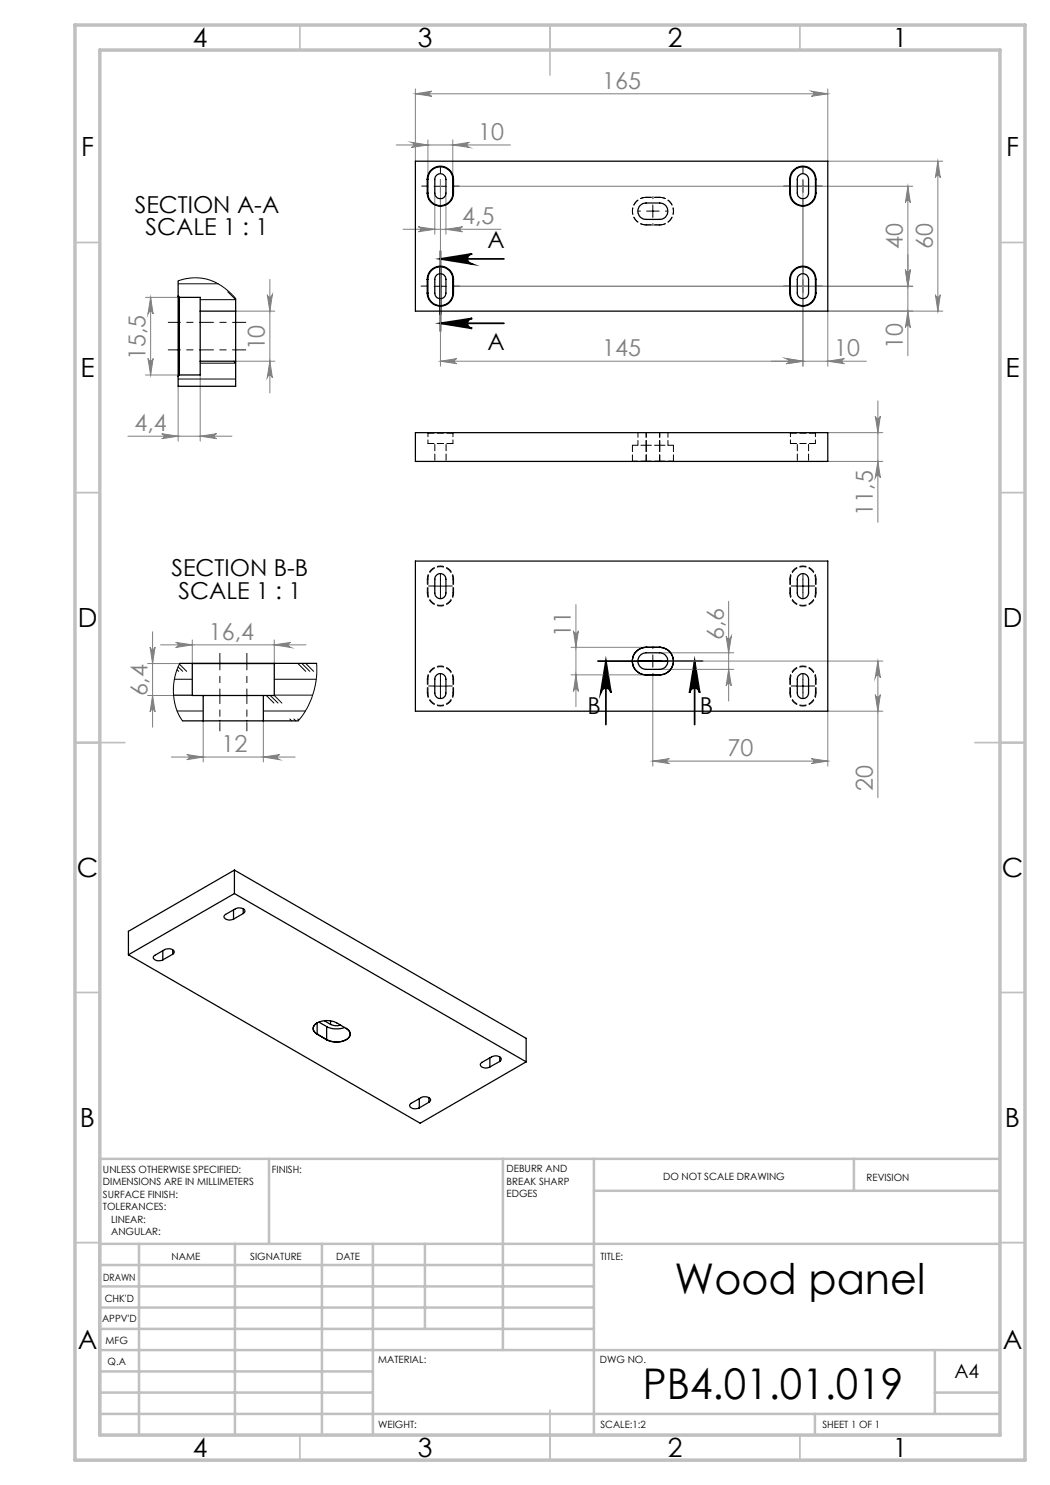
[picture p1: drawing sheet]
<svg xmlns="http://www.w3.org/2000/svg" width="210mm" height="297mm" viewBox="0 0 210 297" stroke-linecap="round" stroke-linejoin="round" font-family="sans-serif">
<path d="M88.1 51.8h12.7M88.1 50.2v16M88.1 51.8l6.3-1a1.02 1.02 0 0 0-.9 1 1.02 1.02 0 0 0 .9 1zM88.1 64.7h12.7M88.1 64.7l6.3-1a1.01 1.01 0 0 0-.9 1 1.01 1.01 0 0 0 .9 1zM119.6 132.2h20.9M121.2 132.2v12.7M121.2 132.2l1 6.4a1.02 1.02 0 0 0-1-1 1.02 1.02 0 0 0-1 1zM138.9 132.2v12.7M138.9 132.2l1 6.4a1.02 1.02 0 0 0-1-1 1.02 1.02 0 0 0-1 1z" fill="none" stroke="#000" stroke-width=".35"/>
<g fill="none" stroke="#808080" stroke-width=".2">
<path d="M83.1 17.8v14.4M83.1 18.8h82.5M83.1 18.8l3.3-.6a.51 .51 0 0 0-.5 .5 .51 .51 0 0 0 .5 .6zM162.3 18.2l3.3 .6-3.3 .5a.51 .51 0 0 0 .4-.6 .51 .51 0 0 0-.4-.5zM165.6 17.8v14.4h23M79.2 29h22.9M82.3 28.5l3.3 .5-3.3 .5a.51 .51 0 0 0 .5-.5 .51 .51 0 0 0-.5-.5zM85.6 28v7.9M87 38.6v8.2M88.1 35.9v37.3M89.2 38.6v8.2M90.6 29l3.3-.5a.51 .51 0 0 0-.5 .5 .51 .51 0 0 0 .5 .5z"/>
<path d="M90.6 28v7.9M91.8 37.2h90.8M160.6 35.9v37.3M181.6 37.2l.5 3.3a.49 .49 0 0 0-.5-.4 .49 .49 0 0 0-.5 .4zM181.6 37.2v34M187.6 32.2l.5 3.4a.49 .49 0 0 0-.5-.5 .49 .49 0 0 0-.5 .5zM187.6 32.2v30M29.1 59.5h6.8M30.1 59.5l.5 3.3a.51 .51 0 0 0-.5-.5 .51 .51 0 0 0-.5 .5zM30.1 59.5v15.5M53.4 58.9a.51 .51 0 0 0 .6 .5 .51 .51 0 0 0 .5-.5l-.5 3.3zM54 55.9v22.7"/>
<path d="M80.6 45.9h19.6M83.6 45.4l3.4 .5-3.4 .5a.49 .49 0 0 0 .5-.5 .49 .49 0 0 0-.5-.5zM89.2 45.9l3.3-.5a.49 .49 0 0 0-.5 .5 .49 .49 0 0 0 .5 .5zM91.9 57.3h90.7M181.1 53.9a.49 .49 0 0 0 .5 .5 .49 .49 0 0 0 .5-.5l-.5 3.4zM187.1 58.9a.49 .49 0 0 0 .5 .5 .49 .49 0 0 0 .5-.5l-.5 3.3zM29.1 75h6.8M29.6 71.7a.51 .51 0 0 0 .5 .5 .51 .51 0 0 0 .5-.5l-.5 3.3zM35.6 77.3v10.9M40 75v13.2M47.1 72.2h7.9M47.1 62.2h7.9"/>
<path d="M54 72.2l.5 3.3a.51 .51 0 0 0-.5-.4 .51 .51 0 0 0-.6 .4zM88.1 72.2h85.2M88.1 72.2l3.3-.5a.51 .51 0 0 0-.5 .5 .51 .51 0 0 0 .5 .5zM157.3 71.7l3.3 .5-3.3 .5a.51 .51 0 0 0 .5-.5 .51 .51 0 0 0-.5-.5zM165.6 72.2l3.3-.5a.51 .51 0 0 0-.5 .5 .51 .51 0 0 0 .5 .5zM181.6 62.2l.5 3.3a.49 .49 0 0 0-.5-.4 .49 .49 0 0 0-.5 .4zM188.6 62.2h-23v11M25.6 87.2h20.8M32.3 86.7l3.3 .5-3.3 .5a.49 .49 0 0 0 .5-.5 .49 .49 0 0 0-.5-.5zM40 87.2l3.3-.5a.49 .49 0 0 0-.4 .5 .49 .49 0 0 0 .4 .5zM165.6 86.5h11M165.6 92.3h11"/>
<path d="M175 83.2a.51 .51 0 0 0 .6 .5 .51 .51 0 0 0 .5-.5l-.5 3.3zM175.6 92.3l.5 3.3a.51 .51 0 0 0-.5-.5 .51 .51 0 0 0-.6 .5zM175.6 80.2v24.3M29.5 139.1h9M30 129.4a.49 .49 0 0 0 .5 .5 .49 .49 0 0 0 .5-.5l-.5 3.3zM30.5 126.4v19M30.5 139.1l.5 3.3a.49 .49 0 0 0-.5-.5 .49 .49 0 0 0-.5 .5zM32.1 129h29.1M35.1 128.5l3.4 .5-3.4 .5a.51 .51 0 0 0 .5-.5 .51 .51 0 0 0-.5-.5zM38.5 128v4.7h-9M54.9 129l3.3-.5a.51 .51 0 0 0-.5 .5 .51 .51 0 0 0 .5 .5zM54.9 128v4.7"/>
<path d="M114.2 135h15M114.2 129.5h15M114.7 126.1a.49 .49 0 0 0 .5 .5 .49 .49 0 0 0 .5-.5l-.5 3.4zM115.2 135l.5 3.3a.49 .49 0 0 0-.5-.5 .49 .49 0 0 0-.5 .5zM115.2 120.9v20.4M130.6 135.1v18.1M131.9 130.6h14.9M131.9 133.9h14.9M133.5 132.2h43.1M145.2 127.3a.51 .51 0 0 0 .6 .4 .51 .51 0 0 0 .5-.4l-.6 3.3zM145.7 133.9l.6 3.3a.51 .51 0 0 0-.5-.5 .51 .51 0 0 0-.6 .5zM145.7 120.3v19.9"/>
<path d="M175 138.9a.51 .51 0 0 0 .6 .5 .51 .51 0 0 0 .5-.5l-.5 3.3zM175.6 132.2v27.4M175.6 132.2l.5 3.3a.51 .51 0 0 0-.5-.5 .51 .51 0 0 0-.6 .5zM34.3 151.4h24.7M37.4 150.9l3.2 .5-3.2 .5a.51 .51 0 0 0 .4-.5 .51 .51 0 0 0-.4-.5zM40.6 144.2v8.2M52.7 151.4l3.3-.5a.51 .51 0 0 0-.5 .5 .51 .51 0 0 0 .5 .5zM52.7 144.2v8.2M130.6 152.2l3.3-.5a.49 .49 0 0 0-.5 .5 .49 .49 0 0 0 .5 .5zM130.6 152.2h35M162.3 151.7l3.3 .5-3.3 .5a.49 .49 0 0 0 .4-.5 .49 .49 0 0 0-.4-.5zM176.6 142.2h-11v11"/>
</g>
<g fill="none" stroke="#000" stroke-width=".2" stroke-dasharray="15.2 1.3 1.3 1.3">
<path d="M85.6 37.2h-1.3M88.1 34.7v-1.2M88.1 39.7v1.3M90.6 37.2h1.2M130.6 39.7v-.4M158.1 37.2h-1.4M160.6 34.7v-1.4M160.6 39.7v1.4M163.1 37.2h1.4M85.6 57.2h-1.4M88.1 54.7v-1.4M88.1 59.7v1.4"/>
<path d="M90.6 57.2h1.4M128.1 42.2h-.4M130.6 44.7v.4M133.1 42.2h.4M158.1 57.2h-1.4M160.6 54.7v-1.4M160.6 59.7v1.4M163.1 57.2h1.4M33.7 64.5h2.2M33.7 70h2.2M86.8 117.2h-1.1M88.1 116v-1.2"/>
<path d="M88.1 118.5v1.1M89.3 117.2h1.2M159.3 117.2h-1.1M160.6 116v-1.2M160.6 118.5v1.1M161.8 117.2h1.2M44 130.7v2M49.4 130.7v2M86.8 137.2h-1.1M88.1 138.5v1.1M88.1 136v-1.2M89.3 137.2h1.2"/>
<path d="M128.1 132.2h-.4M130.6 134.7v.4M130.6 129.7v-.4M133.1 132.2h.4M159.3 137.2h-1.1M160.6 136v-1.2M160.6 138.5v1.1M161.8 137.2h1.2"/>
</g>
<path d="M49.2 64.5h-9.1M49.2 70h-9.1" fill="none" stroke="#000" stroke-width=".2" stroke-dasharray="15.2 1.3 1.3 1.3" stroke-dashoffset="12.6"/>
<path d="M40.1 64.5h-4.2M40.1 70h-4.2" fill="none" stroke="#000" stroke-width=".2" stroke-dasharray="15.2 1.3 1.3 1.3" stroke-dashoffset="15.1"/>
<path d="M44 139.1v-6.4M49.4 139.1v-6.4" fill="none" stroke="#000" stroke-width=".2" stroke-dasharray="15.2 1.3 1.3 1.3" stroke-dashoffset="14"/>
<path d="M44 146.2v-7.1M49.4 146.2v-7.1" fill="none" stroke="#000" stroke-width=".2" stroke-dasharray="15.2 1.3 1.3 1.3" stroke-dashoffset="13.6"/>
<g fill="none" stroke="#000" stroke-width=".2">
<path d="M86.8 37.2h2.5M88.1 36v2.5M159.3 37.2h2.5M160.6 36v2.5M86.8 57.3h2.5M88.1 56v2.5M129.3 42.2h2.5M130.6 41v2.5M159.3 57.3h2.5M160.6 56v2.5M86.8 117.2h2.5M88.1 116v2.5"/>
<path d="M159.3 117.2h2.5M160.6 116v2.5M86.8 137.2h2.5M88.1 136v2.5M129.3 132.2h2.5M130.6 131v2.5M159.3 137.2h2.5M160.6 136v2.5"/>
</g>
<g fill="none" stroke="#c0c0c0" stroke-width=".35">
<path d="M60 5v5M110 5v10M160 5v5M15 48.5h5M200 48.5h5M15 98.5h5M200 98.5h5M15 148.5h10M195 148.5h10M15 198.5h5M200 198.5h5M15 248.5h5"/>
<path d="M200 248.5h5M60 287v5M110 282v10M160 287v5"/>
</g>
<g fill="none" stroke="#c0c0c0" stroke-width=".5">
<path d="M53.8 231.8v17M100.6 231.8v38.2M118.8 231.8v55.2M118.8 238.2h81.2M170.8 231.8v6.4M200 231.8h-180v55.2M20 248.8h180M20 257.3h98.8M20 253h98.8M27.8 248.8v38.2M47 248.8v38.2M64.4 248.8v38.2"/>
<path d="M74.6 248.8v38.2M85 248.8v17M20 265.8h98.8M20 261.5h98.8M20 278.5h54.6M20 274.3h54.6M20 270h180M187 278.5h13M187 270v12.8M20 282.8h180M163 282.8v4.2"/>
</g>
<path d="M15 5h190v287h-190zM20 10h180v277h-180z" fill="none" stroke="#c0c0c0" stroke-width=".7"/>
<g fill="#000">
<path d="M88.1 51.8l6.3-1a1.02 1.02 0 0 0-.9 1 1.02 1.02 0 0 0 .9 1zM88.1 64.7l6.3-1a1.01 1.01 0 0 0-.9 1 1.01 1.01 0 0 0 .9 1z"/>
<path d="M138.9 132.2l1 6.4a1.02 1.02 0 0 0-1-1 1.02 1.02 0 0 0-1 1zM121.2 132.2l1 6.4a1.02 1.02 0 0 0-1-1 1.02 1.02 0 0 0-1 1z"/>
</g>
<g fill="#808080">
<path d="M40 87.2l3.3-.5a.49 .49 0 0 0-.4 .5 .49 .49 0 0 0 .4 .5zM32.3 86.7l3.3 .5-3.3 .5a.49 .49 0 0 0 .5-.5 .49 .49 0 0 0-.5-.5z"/>
<path d="M90.6 29l3.3-.5a.51 .51 0 0 0-.5 .5 .51 .51 0 0 0 .5 .5zM82.3 28.5l3.3 .5-3.3 .5a.51 .51 0 0 0 .5-.5 .51 .51 0 0 0-.5-.5zM165.6 72.2l3.3-.5a.51 .51 0 0 0-.5 .5 .51 .51 0 0 0 .5 .5zM157.3 71.7l3.3 .5-3.3 .5a.51 .51 0 0 0 .5-.5 .51 .51 0 0 0-.5-.5zM162.3 151.7l3.3 .5-3.3 .5a.49 .49 0 0 0 .4-.5 .49 .49 0 0 0-.4-.5zM130.6 152.2l3.3-.5a.49 .49 0 0 0-.5 .5 .49 .49 0 0 0 .5 .5z"/>
<path d="M83.1 18.8l3.3-.6a.51 .51 0 0 0-.5 .5 .51 .51 0 0 0 .5 .6zM162.3 18.2l3.3 .6-3.3 .5a.51 .51 0 0 0 .4-.6 .51 .51 0 0 0-.4-.5zM83.6 45.4l3.4 .5-3.4 .5a.49 .49 0 0 0 .5-.5 .49 .49 0 0 0-.5-.5zM89.2 45.9l3.3-.5a.49 .49 0 0 0-.5 .5 .49 .49 0 0 0 .5 .5zM37.4 150.9l3.2 .5-3.2 .5a.51 .51 0 0 0 .4-.5 .51 .51 0 0 0-.4-.5zM52.7 151.4l3.3-.5a.51 .51 0 0 0-.5 .5 .51 .51 0 0 0 .5 .5zM35.1 128.5l3.4 .5-3.4 .5a.51 .51 0 0 0 .5-.5 .51 .51 0 0 0-.5-.5zM54.9 129l3.3-.5a.51 .51 0 0 0-.5 .5 .51 .51 0 0 0 .5 .5z"/>
<path d="M88.1 72.2l3.3-.5a.51 .51 0 0 0-.5 .5 .51 .51 0 0 0 .5 .5zM157.3 71.7l3.3 .5-3.3 .5a.51 .51 0 0 0 .5-.5 .51 .51 0 0 0-.5-.5z"/>
<path d="M187.1 58.9a.49 .49 0 0 0 .5 .5 .49 .49 0 0 0 .5-.5l-.5 3.3zM187.6 32.2l.5 3.4a.49 .49 0 0 0-.5-.5 .49 .49 0 0 0-.5 .5zM181.1 53.9a.49 .49 0 0 0 .5 .5 .49 .49 0 0 0 .5-.5l-.5 3.4zM181.6 37.2l.5 3.3a.49 .49 0 0 0-.5-.4 .49 .49 0 0 0-.5 .4zM175 138.9a.51 .51 0 0 0 .6 .5 .51 .51 0 0 0 .5-.5l-.5 3.3zM175.6 132.2l.5 3.3a.51 .51 0 0 0-.5-.5 .51 .51 0 0 0-.6 .5zM115.2 135l.5 3.3a.49 .49 0 0 0-.5-.5 .49 .49 0 0 0-.5 .5zM114.7 126.1a.49 .49 0 0 0 .5 .5 .49 .49 0 0 0 .5-.5l-.5 3.4zM29.6 71.7a.51 .51 0 0 0 .5 .5 .51 .51 0 0 0 .5-.5l-.5 3.3zM30.1 59.5l.5 3.3a.51 .51 0 0 0-.5-.5 .51 .51 0 0 0-.5 .5z"/>
<path d="M181.1 53.9a.49 .49 0 0 0 .5 .5 .49 .49 0 0 0 .5-.5l-.5 3.4zM181.6 62.2l.5 3.3a.49 .49 0 0 0-.5-.4 .49 .49 0 0 0-.5 .4zM175 83.2a.51 .51 0 0 0 .6 .5 .51 .51 0 0 0 .5-.5l-.5 3.3zM175.6 92.3l.5 3.3a.51 .51 0 0 0-.5-.5 .51 .51 0 0 0-.6 .5zM145.2 127.3a.51 .51 0 0 0 .6 .4 .51 .51 0 0 0 .5-.4l-.6 3.3zM145.7 133.9l.6 3.3a.51 .51 0 0 0-.5-.5 .51 .51 0 0 0-.6 .5zM53.4 58.9a.51 .51 0 0 0 .6 .5 .51 .51 0 0 0 .5-.5l-.5 3.3zM54 72.2l.5 3.3a.51 .51 0 0 0-.5-.4 .51 .51 0 0 0-.6 .4zM30 129.4a.49 .49 0 0 0 .5 .5 .49 .49 0 0 0 .5-.5l-.5 3.3zM30.5 139.1l.5 3.3a.49 .49 0 0 0-.5-.5 .49 .49 0 0 0-.5 .5z"/>
</g>
<g fill="none" stroke="#000" stroke-width=".25">
<path d="M83.1 32.2h82.5v30h-82.5zM85.4 38.6a2.63 2.63 0 0 0 2.7 2.6 2.63 2.63 0 0 0 2.6-2.6M85.4 35.9a2.63 2.63 0 0 1 2.7-2.7 2.63 2.63 0 0 1 2.6 2.7M85.4 35.9v2.7M85.4 35.9h.2M85.4 38.6h.2M85.6 38.6a2.49 2.49 0 0 0 2.5 2.5 2.49 2.49 0 0 0 2.5-2.5M85.6 35.9a2.49 2.49 0 0 1 2.5-2.5 2.49 2.49 0 0 1 2.5 2.5M85.6 35.9v2.7M87.4 35a1.11 1.11 0 0 1 1.2-.1 1.11 1.11 0 0 1 .6 1v2.7a1.11 1.11 0 0 1-1.1 1.1 1.11 1.11 0 0 1-1.1-1.1v-3zM90.6 35.9h.1M90.6 35.9v2.7"/>
<path d="M90.6 38.6h.1M90.7 35.9v2.7M157.9 38.6a2.63 2.63 0 0 0 2.7 2.6 2.63 2.63 0 0 0 2.6-2.6M157.9 35.9a2.63 2.63 0 0 1 2.7-2.7 2.63 2.63 0 0 1 2.6 2.7M157.9 35.9v2.7M157.9 35.9h.2M157.9 38.6h.2M158.1 35.9a2.5 2.5 0 0 1 2.5-2.5 2.5 2.5 0 0 1 2.5 2.5M158.1 38.6a2.5 2.5 0 0 0 2.5 2.5 2.5 2.5 0 0 0 2.5-2.5M158.1 35.9v2.7M159.7 35.1a1.13 1.13 0 0 1 1.3-.3 1.13 1.13 0 0 1 .7 1.1v2.7a1.13 1.13 0 0 1-1.1 1.1 1.13 1.13 0 0 1-1.1-1.1v-2.7zM163.1 35.9h.1"/>
<path d="M163.1 38.6h.1M163.1 35.9v2.7M163.2 35.9v2.7M35.6 59.2v16M35.6 56.2v3M35.6 59.2l.3 .3M35.9 59.5v15.5M35.9 59.5h4.1v2.7M47.1 59.7v2.5M85.4 58.6a2.63 2.63 0 0 0 2.7 2.6 2.63 2.63 0 0 0 2.6-2.6M85.4 55.9a2.63 2.63 0 0 1 2.7-2.7 2.63 2.63 0 0 1 2.6 2.7M85.4 55.9v2.7"/>
<path d="M85.4 55.9h.2M85.4 58.6h.2M85.6 55.9a2.49 2.49 0 0 1 2.5-2.5 2.49 2.49 0 0 1 2.5 2.5M85.6 58.6a2.49 2.49 0 0 0 2.5 2.5 2.49 2.49 0 0 0 2.5-2.5M85.6 55.9v2.7M87.4 54.9a1.13 1.13 0 0 1 1.8 1v2.7a1.11 1.11 0 0 1-1.1 1.1 1.11 1.11 0 0 1-1.1-1.1v-2.7l.1-.6zM90.6 55.9h.1M90.6 58.6h.1M90.6 55.9v2.7M90.7 55.9v2.7M128.1 41.1l.8-.5h3a1.64 1.64 0 0 1 1.7 1.6 1.64 1.64 0 0 1-1.7 1.7h-2.7a1.66 1.66 0 0 1-1.5-1 1.66 1.66 0 0 1 .4-1.8zM157.9 58.6a2.63 2.63 0 0 0 2.7 2.6 2.63 2.63 0 0 0 2.6-2.6"/>
<path d="M157.9 55.9a2.63 2.63 0 0 1 2.7-2.7 2.63 2.63 0 0 1 2.6 2.7M157.9 55.9v2.7M157.9 55.9h.2M157.9 58.6h.2M158.1 55.9a2.5 2.5 0 0 1 2.5-2.5 2.5 2.5 0 0 1 2.5 2.5M158.1 58.6a2.5 2.5 0 0 0 2.5 2.5 2.5 2.5 0 0 0 2.5-2.5M158.1 55.9v2.7M159.7 55.1a1.13 1.13 0 0 1 1.3-.3 1.13 1.13 0 0 1 .7 1.1v2.7a1.13 1.13 0 0 1-1.1 1.1 1.13 1.13 0 0 1-1.1-1.1v-2.7zM163.1 55.9h.1M163.1 58.6h.1M163.1 55.9v2.7M163.2 55.9v2.7"/>
<path d="M35.9 75l-.3 .2M40 62.2v10M40 62.2h7.1M40 72.2h7.1M40 72.2v2.8h-4.1M47.1 62.2v10M47.1 72.2v5.1h-11.5v-2.1M83.1 86.5h82.5v5.8h-82.5zM83.1 112.2h82.5v30h-82.5zM87.2 115.1a1.1 1.1 0 0 1 1.3-.3 1.1 1.1 0 0 1 .7 1v2.8a1.11 1.11 0 0 1-1.1 1.1 1.11 1.11 0 0 1-1.1-1.1v-2.8zM159.7 115.1a1.13 1.13 0 0 1 1.3-.3 1.13 1.13 0 0 1 .7 1v2.8a1.13 1.13 0 0 1-1.1 1.1 1.13 1.13 0 0 1-1.1-1.1v-2.8zM35.9 132.7h2.5"/>
<path d="M38.4 132.7h5.6M38.4 132.7h.1M38.5 132.7h5.5M38.5 132.7v6.4h2.1M40.6 139.1h12.1M40.6 139.1v5.1M44 132.7h5.4M49.4 132.7h5.5M52.7 139.1v5.1M54.9 132.7v6.4h-2.2M54.9 132.7h.1M54.9 132.7h8.4"/>
<path d="M87.2 135.1a1.1 1.1 0 0 1 1.3-.3 1.1 1.1 0 0 1 .7 1.1v2.7a1.11 1.11 0 0 1-1.1 1.1 1.11 1.11 0 0 1-1.1-1.1v-2.7zM128.1 131.1l.8-.5h3a1.66 1.66 0 0 1 1.7 1.6 1.66 1.66 0 0 1-1.7 1.7h-2.7a1.66 1.66 0 0 1-1.5-1 1.66 1.66 0 0 1 .4-1.8zM129.2 129.5a2.75 2.75 0 0 0-2.7 2.7 2.75 2.75 0 0 0 2.7 2.8M129.2 129.5h.1M129.2 135h.1M129.2 135h2.7M129.2 129.5h2.7M131.9 129.5a2.75 2.75 0 0 1 2.8 2.7 2.75 2.75 0 0 1-2.8 2.8M131.9 129.5h.1M131.9 135h.1M159.7 135.1a1.13 1.13 0 0 1 1.3-.3 1.13 1.13 0 0 1 .7 1.1v2.7a1.13 1.13 0 0 1-1.1 1.1 1.13 1.13 0 0 1-1.1-1.1v-2.7zM36.5 144.2h4.1"/>
<path d="M40.6 144.2h12.1M52.7 144.2h6.9M46.9 174l-21.2 12.3v4.7M46.9 174v4.7M46.9 178.7l-21.2 12.3M46.9 178.7l58.3 33.7M46.9 174l58.3 33.7v4.7M25.7 191l58.3 33.6 21.2-12.2M32.6 190.1v1.9M34.5 190.8a.57 .57 0 0 0 .3-.6 .57 .57 0 0 0-.6-.4h-1.1l-2.3 1.4a.65 .65 0 0 0 0 .7 .65 .65 0 0 0 .8 .3l1-.2M34.5 190.8l-1.9 1.2M34.5 189.9v.9"/>
<path d="M46.7 182v1.8M48.6 182.7a.56 .56 0 0 0 .3-.7 .56 .56 0 0 0-.6-.4l-1 .1-2.2 1.2a.56 .56 0 0 0-.3 .7 .56 .56 0 0 0 .7 .3l.5 .1 .7-.2M48.6 182.7l-1.9 1.1M48.6 181.8v.9M63 204.9l.4-.3v2.2a1.18 1.18 0 0 1-.4-1.9zM63.4 206.8h.1M63.4 206.8l1.9 1.2M63.8 204.4l1.5 .9M64.9 204.1l1.2 .8M65.3 205.3a4.5 4.5 0 0 0 3.6 .2M65.3 205.3v2.7M66.1 204.9l.9 .2 1.1-.1"/>
<path d="M66.1 204.2v.7M69.3 205.7a1.21 1.21 0 0 1 .8 1.2 1.21 1.21 0 0 1-1 1.1 4.4 4.4 0 0 1-3.8 0M69.3 205.7l-2-1.1a4 4 0 0 0-4.4 .5 1.11 1.11 0 0 0 .5 1.7M69.3 205.7a1.29 1.29 0 0 1 .7 1.4 1.29 1.29 0 0 1-1.2 1 4.4 4.4 0 0 1-3.5-.2l-1.9-1.1M83.9 219.7v1.9M85.8 219.5v.9M98 211.6v1.8M99.9 212.3a.57 .57 0 0 0 .3-.7 .57 .57 0 0 0-.6-.4l-1 .1-2.2 1.2a.57 .57 0 0 0-.3 .7 .57 .57 0 0 0 .6 .3l.6 .1 .7-.2M99.9 212.3l-1.9 1.1M99.9 211.4v.9M85.8 220.4l.3-.2a.87 .87 0 0 0-1.2-.8h-.5l-2.2 1.3a.57 .57 0 0 0-.2 .6 .57 .57 0 0 0 .6 .4l1.3-.1M85.8 220.4l-1.9 1.2"/>
</g>
<path d="M131.9 39.5a2.75 2.75 0 0 1 2.8 2.7 2.75 2.75 0 0 1-2.8 2.8M131.9 39.5a2.76 2.76 0 0 1 2.8 2.7 2.76 2.76 0 0 1-2.8 2.8M129.2 45a2.75 2.75 0 0 1-2.7-2.8 2.75 2.75 0 0 1 2.7-2.7M129.2 45a2.76 2.76 0 0 1-2.7-2.8 2.76 2.76 0 0 1 2.7-2.7" fill="none" stroke="#000" stroke-width=".2" stroke-dasharray="1.3 .6" stroke-dashoffset=".1"/>
<g fill="none" stroke="#000" stroke-width=".2" stroke-dasharray="1.3 .6" stroke-dashoffset=".2">
<path d="M129.2 39.5h2.7M129.2 45h2.7M129.2 92.2h-2.7M129.2 92.2h2.7M129.2 89.1h-2.7M129.2 89.1h2.7M134.7 92.2h-2.8M134.7 89.1h-2.8M85.5 115.8v2.8M85.6 115.8v2.8M90.6 115.8v2.8M90.7 115.8v2.8"/>
<path d="M158 115.8v2.8M158.1 115.8v2.8M163.1 115.8v2.8M163.2 115.8v2.8M85.5 135.8v2.8M85.6 135.8v2.8M90.6 135.8v2.8M90.7 135.8v2.8M158 135.8v2.8M158.1 135.8v2.8M163.1 135.8v2.8M163.2 135.8v2.8"/>
</g>
<g fill="none" stroke="#000" stroke-width=".2" stroke-dasharray="1.3 .6">
<path d="M129.2 39.5h.1M131.9 39.5h.1M129.2 45h.1M131.9 45h.1M85.5 86.5l.1 .1M85.6 86.6h5M85.6 88.7h5M90.7 86.5l-.1 .1M126.5 92.2v.1M126.5 89.1v3.1M129.2 92.3v-.1M129.2 92.2v.1"/>
<path d="M129.2 89.1v3.1M129.2 92.2v-3.1M131.9 92.2v.1M131.9 92.3v-.1M131.9 92.2v-3.1M131.9 89.1v3.1M134.7 92.2v-3.1M134.7 92.3v-.1M158 86.5l.1 .1M158.1 86.6h5M158.1 88.7h5M163.2 86.5l-.1 .1"/>
<path d="M85.5 115.8h.1M85.6 118.6h-.1M90.7 118.6h-.1M90.7 115.8h-.1M158 115.8h.1M158.1 118.6h-.1M163.2 118.6h-.1M163.2 115.8h-.1M85.5 135.8h.1M85.6 138.6h-.1M90.7 138.6h-.1M90.7 135.8h-.1"/>
<path d="M158 135.8h.1M158.1 138.6h-.1M163.2 138.6h-.1M163.2 135.8h-.1"/>
</g>
<path d="M85.6 86.6v2.1M90.6 86.6v2.1M158.1 86.6v2.1M163.1 86.6v2.1M85.6 115.8a2.5 2.5 0 0 1 2.5-2.5 2.5 2.5 0 0 1 2.5 2.5M90.6 118.6a2.5 2.5 0 0 1-2.5 2.5 2.5 2.5 0 0 1-2.5-2.5M158.1 115.8a2.5 2.5 0 0 1 2.5-2.5 2.5 2.5 0 0 1 2.5 2.5M163.1 118.6a2.5 2.5 0 0 1-2.5 2.5 2.5 2.5 0 0 1-2.5-2.5M85.6 135.8a2.5 2.5 0 0 1 2.5-2.5 2.5 2.5 0 0 1 2.5 2.5M90.6 138.6a2.5 2.5 0 0 1-2.5 2.5 2.5 2.5 0 0 1-2.5-2.5M158.1 135.8a2.5 2.5 0 0 1 2.5-2.5 2.5 2.5 0 0 1 2.5 2.5M163.1 138.6a2.5 2.5 0 0 1-2.5 2.5 2.5 2.5 0 0 1-2.5-2.5" fill="none" stroke="#000" stroke-width=".2" stroke-dasharray="1.3 .6" stroke-dashoffset=".5"/>
<path d="M87 88.7v3.6M89.2 88.7v3.6M159.5 88.7v3.6M161.7 88.7v3.6" fill="none" stroke="#000" stroke-width=".2" stroke-dasharray="1.3 .6" stroke-dashoffset="-.2"/>
<g fill="none" stroke="#000" stroke-width=".2" stroke-dasharray="1.3 .6" stroke-dashoffset=".3">
<path d="M127.6 86.5v2.6M129.2 89.1v-2.6M129.2 86.5v2.6M131.9 89.1v-2.6M131.9 86.5v2.6M133.6 89.1v-2.6M85.5 115.8a2.63 2.63 0 0 1 2.6-2.6 2.63 2.63 0 0 1 2.6 2.6M90.7 118.6a2.63 2.63 0 0 1-2.6 2.6 2.63 2.63 0 0 1-2.6-2.6M158 115.8a2.63 2.63 0 0 1 2.6-2.6 2.63 2.63 0 0 1 2.6 2.6M163.2 118.6a2.63 2.63 0 0 1-2.6 2.6 2.63 2.63 0 0 1-2.6-2.6M85.5 135.8a2.63 2.63 0 0 1 2.6-2.6 2.63 2.63 0 0 1 2.6 2.6M90.7 138.6a2.63 2.63 0 0 1-2.6 2.6 2.63 2.63 0 0 1-2.6-2.6"/>
<path d="M158 135.8a2.63 2.63 0 0 1 2.6-2.6 2.63 2.63 0 0 1 2.6 2.6M163.2 138.6a2.63 2.63 0 0 1-2.6 2.6 2.63 2.63 0 0 1-2.6-2.6"/>
</g>
<g fill="none" stroke="#000" stroke-width=".2">
<path d="M35.6 56.8h8M35.6 56.2l1.4-.4 1.6-.2h1.5l1.4 .2 1.5 .6 1.2 .7 1.6 1.2 1.3 1.4M45.5 58.3l1.6 1.6h-7.1M35.6 75.8h11.5M46.7 72.2l.4 .4h-7.1M34.7 139h3.8M34.9 135.9h3.6M35.4 133.9l.3 .4M35.6 133.4l.9 .9M35.9 132.8l1.4 1.5M35.9 132.7l-.6 1.4-.4 1.4-.2 1.4v1.8l.2 1.7 .3 1.3 .7 1.6 .6 .9M40.6 139.1v.1"/>
<path d="M53.3 139.1l1.5 1.5M54 139.1l1.6 1.5M54.9 135.9h8.4M54.9 139h7.6M54.9 139.1l1.5 1.5M59.5 132.7l1.6 1.6M60.4 132.7l1.5 1.6M61.1 132.7l1.6 1.6M63.3 132.7l.1 2.2-.2 1.3-.8 3.1-1 2.4-1.8 2.5M35.4 142.2h5.2M52.7 142.2h8.4M58 143.8l.3 .4"/>
<path d="M58.8 143.8l.4 .4M59.5 143.8l.3 .2"/>
</g>
<g font-size="8.5">
<text x="134.9" y="258.8">Wood panel</text>
<text x="128.6" y="279.7">PB4.01.01.019</text>
</g>
<g font-size="5.3">
<text x="38.5" y="9.5">4</text>
<text x="83.5" y="9.5">3</text>
<text x="133.6" y="9.5">2</text>
<text x="178.6" y="9.5">1</text>
<text x="16.2" y="31.3">F</text>
<text x="201.2" y="31.3">F</text>
<text x="16.1" y="75.5">E</text>
<text x="201.1" y="75.5">E</text>
<text x="15.5" y="125.5">D</text>
<text x="200.5" y="125.5">D</text>
<text x="15.4" y="175.5">C</text>
<text x="200.4" y="175.5">C</text>
<text x="16" y="225.5">B</text>
<text x="201" y="225.5">B</text>
<text x="15.5" y="269.8">A</text>
<text x="200.5" y="269.8">A</text>
<text x="38.5" y="291.5">4</text>
<text x="83.5" y="291.5">3</text>
<text x="133.6" y="291.5">2</text>
<text x="178.6" y="291.5">1</text>
</g>
<g font-size="4.7" fill="#808080">
<text x="120.5" y="17.7">165</text>
<text x="95.6" y="27.9">10</text>
<text x="92.4" y="44.8">4,5</text>
<text x="180.6" y="49.8" transform="rotate(-90 180.6 49.8)">40</text>
<text x="186.6" y="49.8" transform="rotate(-90 186.6 49.8)">60</text>
<text x="53" y="70.1" transform="rotate(-90 53 70.1)">10</text>
<text x="120.5" y="71.2">145</text>
<text x="166.8" y="71.2">10</text>
<text x="180.6" y="69.9" transform="rotate(-90 180.6 69.9)">10</text>
<text x="29.1" y="72" transform="rotate(-90 29.1 72)">15,5</text>
<text x="26.9" y="86.2">4,4</text>
<text x="174.6" y="103.2" transform="rotate(-90 174.6 103.2)">11,5</text>
<text x="41.8" y="128">16,4</text>
<text x="114.2" y="127.4" transform="rotate(-90 114.2 127.4)">11</text>
<text x="144.7" y="128" transform="rotate(-90 144.7 128)">6,6</text>
<text x="29.5" y="139.3" transform="rotate(-90 29.5 139.3)">6,4</text>
<text x="44.3" y="150.4">12</text>
<text x="145.5" y="151.2">70</text>
<text x="174.6" y="158.3" transform="rotate(-90 174.6 158.3)">20</text>
</g>
<g font-size="4.7">
<text x="26.9" y="42.5">SECTION A-A</text>
<text x="29.1" y="47">SCALE 1 : 1</text>
<text x="97.5" y="49.6">A</text>
<text x="97.5" y="70">A</text>
<text x="34.3" y="115.3">SECTION B-B</text>
<text x="35.7" y="119.8">SCALE 1 : 1</text>
<text x="117.5" y="142.8">B</text>
<text x="140" y="142.8">B</text>
</g>
<text font-size="3.9" x="190.9" y="275.5">A4</text>
<g font-size="2">
<text x="20.6" y="234.6">UNLESS OTHERWISE SPECIFIED:</text>
<text x="20.6" y="237.1">DIMENSIONS ARE IN MILLIMETERS</text>
<text x="20.6" y="239.6">SURFACE FINISH:</text>
<text x="54.4" y="234.6">FINISH:</text>
<text x="101.3" y="234.5">DEBURR AND</text>
<text x="101.3" y="237">BREAK SHARP</text>
<text x="101.3" y="239.5">EDGES</text>
<text x="132.6" y="236">DO NOT SCALE DRAWING</text>
<text x="173.3" y="236.2">REVISION</text>
<text x="20.6" y="242.1">TOLERANCES:</text>
<text x="22.2" y="244.6">LINEAR:</text>
<text x="22.2" y="247.1">ANGULAR:</text>
<text x="34.3" y="252">NAME</text>
<text x="50" y="251.9">SIGNATURE</text>
<text x="67.2" y="251.9">DATE</text>
<text x="120.1" y="251.9">TITLE:</text>
<text x="20.6" y="256.1">DRAWN</text>
<text x="20.9" y="260.3">CHK'D</text>
<text x="20.4" y="264.4">APPV'D</text>
<text x="21.1" y="268.8">MFG</text>
<text x="21.5" y="273">Q.A</text>
<text x="75.6" y="272.5">MATERIAL:</text>
<text x="120" y="272.5">DWG NO.</text>
<text x="75.6" y="285.5">WEIGHT:</text>
<text x="120.1" y="285.6">SCALE:1:2</text>
<text x="164.5" y="285.6">SHEET 1 OF 1</text>
</g>
</svg>
